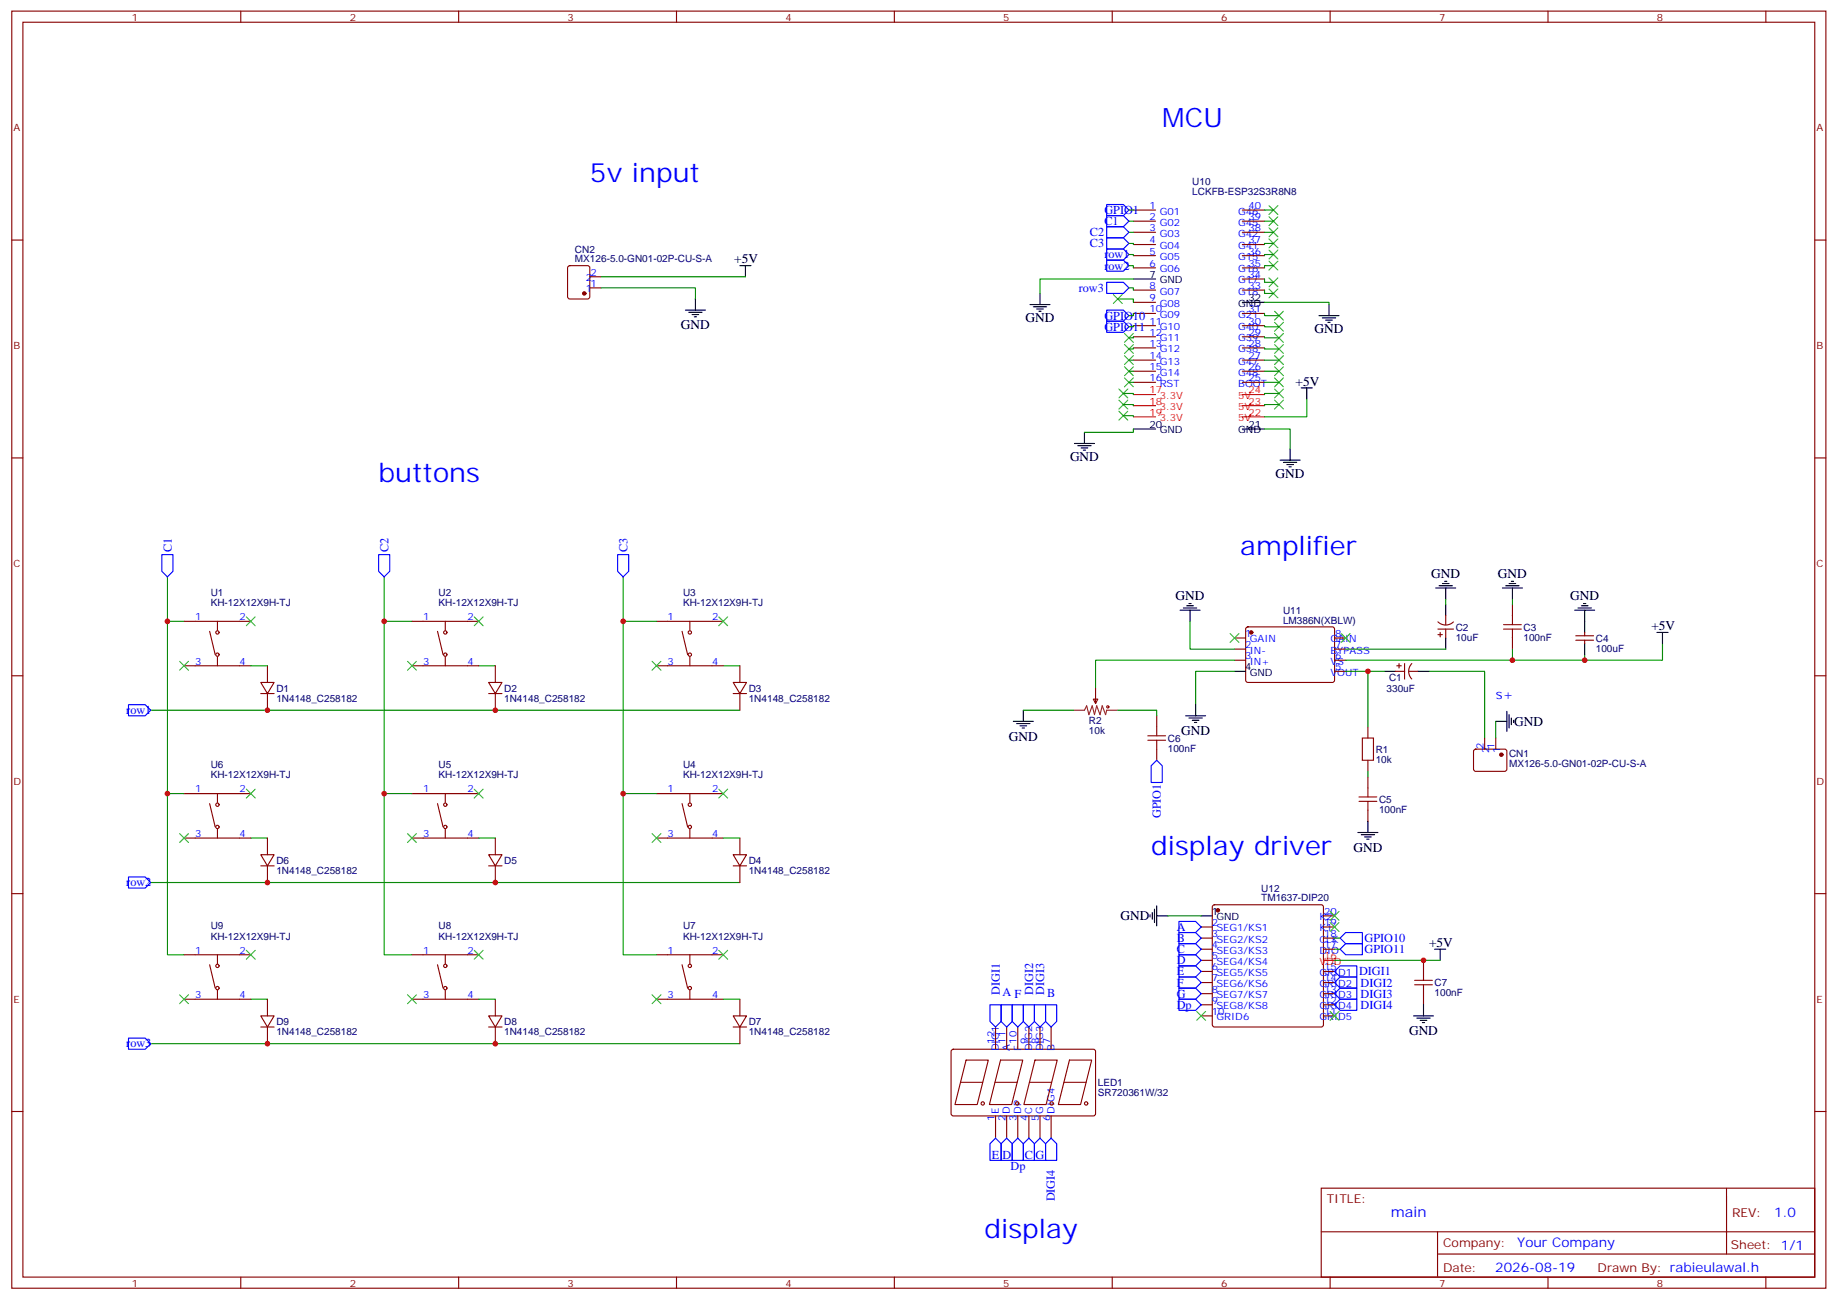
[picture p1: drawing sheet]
<svg xmlns="http://www.w3.org/2000/svg" width="583mm" height="413mm" viewBox="0 0 583 413" stroke-linecap="round" stroke-linejoin="round" font-family="sans-serif">
<g fill="none" stroke="#870000" stroke-width=".35">
<path d="M3.7 3.5h575.8v405.4h-575.8zM7.3 7.1h568.6v398.2h-568.6zM76.4 3.5v3.6M145.6 3.5v3.6M214.7 3.5v3.6M283.8 3.5v3.6M353 3.5v3.6M422.1 3.5v3.6M491.3 3.5v3.6M560.4 3.5v3.6M3.7 76.2h3.6M359.7 66.7h7"/>
<path d="M359.7 70.2h7M359.7 73.7h7M359.7 77.6h7M394.3 66.7h7M394.3 70.2h7M394.3 73.7h7M394.3 77.6h7M575.9 76.2h3.6M180.4 84.5l.4-.2h5.7l.6 .4 .1 9.5-.5 .6-5.9 .1-.6-.5-.1-9.4zM187.2 91.4h3.5M187.2 87.8h3.5M359.7 81.1h7"/>
<path d="M359.7 85h7M359.7 92.1h7M359.7 96h7M359.7 99.5h7M394.3 81.1h7M394.3 85h7M394.3 92.1h7M394.3 99.5h7M394.3 88.5h7M359.7 103.4h7M359.7 106.9h7M359.7 110.4h7"/>
<path d="M359.7 114.3h7M359.7 117.8h7M394.3 103.4h7M394.3 106.9h7M394.3 110.4h7M394.3 114.3h7M394.3 117.8h7M359.7 121.4h7M394.3 121.4h7M3.7 145.3h3.6M575.9 145.3h3.6M58.4 197.2h21.2"/>
<path d="M69 197.2v2.8M130.7 197.2h21.2M141.3 197.2v2.8M208.4 197.2h21.1M218.9 197.2v2.8M395.6 199.2l.4-.2h27.1l.4 .7v16.5l-.7 .4-27-.1-.5-.6v-16.2zM456.3 197.4a3.5 3.5 0 0 0 5 0M456.4 199.7h4.9M458.8 195.4v2.9M458.8 199.7v2.8M480 191.9v3.5M3.7 214.5h3.6"/>
<path d="M58.4 211.3h21.2M66.5 200.4l1.8 7.4M69 208.5v2.8M82.8 216.6h4.2l-2.1 3.5zM84.9 211.3v5.3M130.7 211.3h21.2M138.9 200.4l1.7 7.4M141.3 208.5v2.8M155.1 216.6h4.2l-2.1 3.5zM157.2 211.3v5.3M208.4 211.3h21.1M216.5 200.4l1.7 7.4"/>
<path d="M218.9 208.5v2.8M232.7 216.6h4.2l-2.1 3.5zM234.8 211.3v5.3M347.7 218.4v4.9M391.8 202.5h3.5M391.8 206h3.5M391.8 209.6h3.5M423.5 202.5h3.6M423.5 206h3.6M423.5 209.6h3.6M423.5 213.1h3.6M442.9 213.1h2.9"/>
<path d="M443.3 211.3h1.4M444 210.6v1.4M445.8 210.6v4.9M447.2 213.1h2.8M448.1 210.6a3.5 3.5 0 0 0-.1 4.9M456.4 201.4h1.4M457.1 200.7v1.4M480 202.5v3.5M500.1 203.2h5.6M500.1 201.8h5.6M502.9 200.7v1.1M502.9 203.2v1.1"/>
<path d="M575.9 214.5h3.6M82.8 220.1h4.2M84.9 220.1v5.3M155.1 220.1h4.2M157.2 220.1v5.3M232.7 220.1h4.2M234.8 220.1v5.3M347 221.9h1.4l-.7 1.4zM367.1 227.2v3.5M367.1 237.8v3.5M434.1 230.7v3.5M467.9 238l.4-.2h9.5l.4 .7v5.9l-.7 .4h-9.4l-.5-.7v-5.6z"/>
<path d="M471.2 234.2v3.6M474.7 234.2v3.6M58.4 251.9h21.2M66.5 255.1l1.8 7.4M69 251.9v2.8M130.7 251.9h21.2M138.9 255.1l1.7 7.4M141.3 251.9v2.8M208.4 251.9h21.1M216.5 255.1l1.7 7.4M218.9 251.9v2.8M434.1 241.3v3.5"/>
<path d="M434.1 246.6v3.5M434.1 257.2v3.5M58.4 266h21.2M69 263.2v2.8M82.8 271.3h4.2l-2.1 3.5zM82.8 274.8h4.2M84.9 266v5.3M84.9 274.8v5.3M130.7 266h21.2M141.3 263.2v2.8M155.1 271.3h4.2l-2.1 3.5zM155.1 274.8h4.2"/>
<path d="M157.2 266v5.3M157.2 274.8v5.3M208.4 266h21.1M218.9 263.2v2.8M232.7 271.3h4.2l-2.1 3.5zM232.7 274.8h4.2M234.8 266v5.3M234.8 274.8v5.3M3.7 283.6h3.6M381.2 294.2h3.5M381.2 297.7h3.5M385 287.4l.4-.2h33.9l.5 .2 .2 .5v37.4l-.2 .5-.5 .2h-33.9l-.5-.3-.2-.4v-37.4z"/>
<path d="M420 294.2h3.5M420 297.7h3.5M420 290.7h3.5M575.9 283.6h3.6M58.4 317.1h21.2M58.4 303h21.2M66.5 306.2l1.8 7.4M69 303v2.9M69 314.3v2.8M84.9 317.1v5.3M130.7 317.1h21.2M130.7 303h21.2"/>
<path d="M138.9 306.2l1.7 7.4M141.3 303v2.9M141.3 314.3v2.8M157.2 317.1v5.3M208.4 317.1h21.1M208.4 303h21.1M216.5 306.2l1.7 7.4M218.9 303v2.9M218.9 314.3v2.8M234.8 317.1v5.3M381.2 301.3h3.5M381.2 304.8h3.5"/>
<path d="M381.2 308.3h3.5M381.2 311.9h3.5M381.2 315.4h3.5M381.2 318.9h3.5M420 301.3h3.5M420 308.3h3.5M420 311.9h3.5M420 315.4h3.5M420 318.9h3.5M451.8 304.8v3.5M451.8 315.4v3.5M82.8 322.4h4.2l-2.1 3.6z"/>
<path d="M82.8 326h4.2M84.9 326v5.3M155.1 322.4h4.2l-2.1 3.6zM155.1 326h4.2M157.2 326v5.3M232.7 322.4h4.2l-2.1 3.6zM232.7 326h4.2M234.8 326v5.3M302.1 333.2l.4-.2 44.8 .1 .4 .6-.1 20.1-.6 .4-44.7-.1-.5-.6v-19.8zM306.6 336.5h7.1l-3.6 14.1h-7zM315.9 326v7M317.5 336.5h7.1l-3.5 14.1h-7.1z"/>
<path d="M319.5 326v7M323 326v7M326.5 326v7M328.5 336.5h7l-3.5 14.1h-7.1zM330.1 326v7M333.6 326v7M339.4 336.5h7.1l-3.6 14.1h-7zM381.2 322.4h3.5M420 322.4h3.5M3.7 352.8h3.6M304.8 343.5h7.1M315.8 343.5h7"/>
<path d="M315.9 354.2v7M319.5 354.2v7M323 354.2v7M326.5 354.2v7M326.7 343.5h7.1M330.1 354.2v7M333.6 354.2v7M337.6 343.5h7.1M575.9 352.8h3.6M419.3 377.1h156.6v28.2h-156.6zM547.9 377.1v20.9M419.3 391h156.5"/>
<path d="M456.2 398h119.6M456.2 391v14.1M76.4 405.3v3.6M145.6 405.3v3.6M214.7 405.3v3.6M283.8 405.3v3.6M353 405.3v3.6M422.1 405.3v3.6M491.3 405.3v3.6M560.4 405.3v3.6"/>
<circle cx="69" cy="200.7" r=".53"/>
<circle cx="69" cy="207.8" r=".53"/>
<circle cx="141.3" cy="200.7" r=".53"/>
<circle cx="141.3" cy="207.8" r=".53"/>
<circle cx="218.9" cy="200.7" r=".53"/>
<circle cx="218.9" cy="207.8" r=".53"/>
<circle cx="69" cy="255.4" r=".53"/>
<circle cx="141.3" cy="255.4" r=".53"/>
<circle cx="218.9" cy="255.4" r=".53"/>
<circle cx="69" cy="262.5" r=".53"/>
<circle cx="141.3" cy="262.5" r=".53"/>
<circle cx="218.9" cy="262.5" r=".53"/>
<circle cx="69" cy="306.6" r=".53"/>
<circle cx="69" cy="313.6" r=".53"/>
<circle cx="141.3" cy="313.6" r=".53"/>
<circle cx="141.3" cy="306.6" r=".53"/>
<circle cx="218.9" cy="306.6" r=".53"/>
<circle cx="218.9" cy="313.6" r=".53"/>
<circle cx="311.9" cy="350.2" r=".53"/>
<circle cx="322.8" cy="350.2" r=".53"/>
<circle cx="333.8" cy="350.2" r=".53"/>
<circle cx="344.7" cy="350.2" r=".53"/>
</g>
<g fill="none" stroke="#008700" stroke-width=".35">
<path d="M358.3 77.3h1.4v.3M358.3 73.7h1.4M358.3 70.2h1.4M358.3 66.7h1.4M401.3 73.7h2.8M401.3 70.2h2.8M401.3 66.7h2.8M404.1 77.3h-2.8v.3M190.7 91.4h30v3.5M190.7 87.8h45.9M354.8 94.9h4.9v1.1M358.3 80.8h1.4v.3"/>
<path d="M358.3 84.3h1.4v.7M358.3 91.4h1.4v.7M359.7 88.5h-29.6v4.6M359.7 99.5v.7h-1.4M401.3 96h20.5v.7M401.3 88.5v1.1h2.8M401.3 92.1v1h2.8M401.3 99.5v.7h4.6M404.1 80.8h-2.8v.3M404.1 84.3h-2.8v.7M358.3 117.8h1.4M358.3 114.3h1.4"/>
<path d="M359.7 103.4v.3h-1.4M359.7 110.4v.4h-1.4M359.7 106.9v.3h-1.4M401.3 103.4v.3h4.6M401.3 106.9v.3h4.6M401.3 110.4v.4h4.6M401.3 117.8h4.6M401.3 114.3h4.6M356.5 124.9h3.2v.3M356.5 128.4h3.2v.4M356.5 131.9h3.2v.4M358.3 121.4h1.4"/>
<path d="M359.7 136.2v1h-15.5M401.3 136.2h8.1v6.3M401.3 121.4h4.6M405.9 124.9h-4.6v.3M405.9 128.4h-4.6v.4M414.7 126.6v5.7h-13.4M53.1 183.1v14.1M58.4 197.2h-5.3v105.8h5.3M121.9 183.1v14.1M130.7 197.2h-8.8v105.8h8.8M197.8 183.1v14.1M208.4 197.2h-10.6v105.8h10.6"/>
<path d="M377.7 197.2v8.8h14.1M458.8 190.1v1.8M480 190.1v1.8M79.6 211.3h5.3M151.9 211.3h5.3M229.5 211.3h5.3M391.8 213.1h-12.4v10.6M391.8 209.6h-44.1v8.8M427.1 213.1h12.3M427.1 206h31.7M434.1 213.1v17.6M453.5 213.1h17.7v21.1"/>
<path d="M480 206v3.6h-52.9M502.9 207.8v1.8h-22.9M527.6 204.3v5.3h-24.7M47.8 225.4h187M324.8 225.4h15.8M354.8 225.4h12.3v1.8M474.7 229v5.2M53.1 251.9h5.3M121.9 251.9h8.8M197.8 251.9h10.6M434.1 244.8v1.8M79.6 266h5.3"/>
<path d="M151.9 266h5.3M229.5 266h5.3M47.8 280.1h187M370.6 290.7h10.6M423.5 297.7h1.8M79.6 317.1h5.3M151.9 317.1h5.3M229.5 317.1h5.3M423.5 304.8h33.6M423.5 301.3h1.8M47.8 331.3h187"/>
</g>
<g fill="none" stroke="#00f" stroke-width=".35">
<path d="M351.2 64.9h5.3l1.8 1.8-1.8 1.7h-5.3zM351.2 68.4h5.3l1.8 1.8-1.8 1.8h-5.3zM351.2 72h5.3l1.8 1.7-1.8 1.8h-5.3zM351.2 75.5h5.3l1.8 1.8-1.8 1.7h-5.3zM351.2 79h5.3l1.8 1.8-1.8 1.8h-5.3zM351.2 82.6h5.3l1.8 1.7-1.8 1.8h-5.3zM351.2 89.6h5.3l1.8 1.8-1.8 1.7h-5.3zM351.2 98.4h5.3l1.8 1.8-1.8 1.8h-5.3zM351.2 102h5.3l1.8 1.7-1.8 1.8h-5.3zM51.4 176h3.5v5.3l-1.8 1.8-1.7-1.8zM120.2 176h3.5v5.3l-1.8 1.8-1.7-1.8zM196 176h3.5v5.3l-1.7 1.8-1.8-1.8z"/>
<path d="M40.8 223.7h5.3l1.7 1.7-1.7 1.8h-5.3zM367.1 241.3l1.8 1.8v5.3h-3.6v-5.3zM40.8 278.3h5.3l1.7 1.8-1.7 1.8h-5.3zM374.2 292.5h5.2l1.8 1.7-1.8 1.8h-5.2zM374.2 296h5.2l1.8 1.7-1.8 1.8h-5.2zM374.2 299.5h5.2l1.8 1.8-1.8 1.7h-5.2zM425.3 297.7l1.8-1.7h5.3v3.5h-5.3zM314.2 318.9h3.5v5.3l-1.8 1.8-1.7-1.8zM317.7 318.9h3.5v5.3l-1.7 1.8-1.8-1.8zM321.2 318.9h3.6v5.3l-1.8 1.8-1.8-1.8zM324.8 318.9h3.5v5.3l-1.8 1.8-1.7-1.8zM328.3 318.9h3.5v5.3l-1.7 1.8-1.8-1.8z"/>
<path d="M331.8 318.9h3.6v5.3l-1.8 1.8-1.8-1.8zM374.2 303h5.2l1.8 1.8-1.8 1.8h-5.2zM374.2 306.6h5.2l1.8 1.7-1.8 1.8h-5.2zM374.2 310.1h5.2l1.8 1.8-1.8 1.7h-5.2zM374.2 313.6h5.2l1.8 1.8-1.8 1.7h-5.2zM374.2 317.1h5.2l1.8 1.8-1.8 1.8h-5.2zM423.5 308.3l1.8-1.7h5.3v3.5h-5.3zM423.5 311.9l1.8-1.8h5.3v3.5h-5.3zM423.5 315.4l1.8-1.8h5.3v3.5h-5.3zM423.5 318.9l1.8-1.8h5.3v3.6h-5.3zM425.3 301.3l1.8-1.8h5.3v3.5h-5.3zM40.8 329.5h5.3l1.7 1.8-1.7 1.7h-5.3z"/>
<path d="M315.9 361.2l1.8 1.8v5.3h-3.5v-5.3zM319.5 361.2l1.7 1.8v5.3h-3.5v-5.3zM323 361.2l1.8 1.8v5.3h-3.6v-5.3zM326.5 361.2l1.8 1.8v5.3h-3.5v-5.3zM330.1 361.2l1.7 1.8v5.3h-3.5v-5.3zM333.6 361.2l1.8 1.8v5.3h-3.6v-5.3z"/>
</g>
<g fill="none" stroke="#000" stroke-width=".35">
<path d="M217.5 98.4h6.4M218.6 99.1h4.2M219.6 99.8h2.2M220.7 94.9v3.5M234.8 84.3h3.5M236.6 84.3v3.5M326.9 96.7h6.3M327.9 97.4h4.3M329 98.1h2.1M329.7 98.8h.7M330.1 93.1v3.6M359.7 88.5h7"/>
<path d="M394.3 96h7M421.8 96.7v3.5M220.3 100.5h.8M418.6 100.2h6.4M419.7 100.9h4.2M420.7 101.6h2.1M421.4 102.3h.7M344.2 137.2v3.6M359.7 136.2h7M394.3 136.2h7M413 123.1h3.5M414.7 123.1v3.5"/>
<path d="M341 140.8h6.3M342.1 141.5h4.2M343.1 142.2h2.1M343.8 142.9h.7M406.3 146.1h6.3M407.3 146.8h4.3M408.4 147.5h2.1M409.1 148.2h.7M409.4 142.5v3.6M374.5 193.7h6.4M375.6 193h4.2M376.6 192.3h2.1"/>
<path d="M377.3 191.6h.7M377.7 193.7v3.5M455.6 186.6h6.4M456.7 185.9h4.2M457.8 185.2h2.1M458.5 184.5h.7M458.8 186.6v3.5M458.8 191.9v3.5M476.8 186.6h6.4M477.9 185.9h4.2M478.9 185.2h2.1M479.6 184.5h.7"/>
<path d="M480 186.6v3.5M499.7 193.7h6.4M500.8 193h4.2M501.9 192.3h2.1M502.6 191.6h.7M502.9 193.7v7M391.8 213.1h3.5M439.4 213.1h3.5M450 213.1h3.5M458.8 202.5v3.5M502.9 204.3v3.5M525.9 200.7h3.5"/>
<path d="M527.6 200.7v3.6M321.6 229h6.3M322.7 229.7h4.2M323.7 230.4h2.1M324.4 231.1h.7M324.8 225.4v3.6M376.3 227.2h6.3M377.3 227.9h4.3M378.4 228.6h2.1M379.1 229.3h.7M379.4 223.7v3.5M474.7 229h3.5"/>
<path d="M478.2 225.8v6.3M478.9 226.8v4.3M479.6 227.9v2.1M480.3 228.6v.7M431 264.2h6.3M432 264.9h4.2M433.1 265.6h2.1M433.8 266.3h.7M434.1 260.7v3.5M365 290.3v.7M365.7 289.6v2.1M366.4 288.6v4.2"/>
<path d="M367.1 290.7h3.5M367.1 287.5v6.4M381.2 290.7h3.5M451.8 318.9v3.5M455.3 301.3h3.5M457.1 301.3v3.5M448.6 322.4h6.3M449.7 323.1h4.2M450.7 323.8h2.1M451.4 324.6h.7"/>
</g>
<path d="M359.7 125.2h7M359.7 128.8h7M359.7 132.3h7M394.3 125.2h7M394.3 128.8h7M394.3 132.3h7M420 304.8h3.5" fill="none" stroke="#f00" stroke-width=".35"/>
<g fill="#870000" stroke="#870000" stroke-width=".35">
<circle cx="397.1" cy="200.7" r=".53"/>
<circle cx="386.5" cy="288.9" r=".53"/>
<circle cx="476.5" cy="239.5" r=".53"/>
<circle cx="185.4" cy="93.1" r=".53"/>
</g>
<g fill="none" stroke="#3c3" stroke-width=".35">
<path d="M402.7 79.4l2.9 2.8M402.7 75.8l2.9 2.9M402.7 72.3l2.9 2.8M402.7 68.8l2.9 2.8M402.7 65.3l2.9 2.8M405.6 75.8l-2.9 2.9M405.6 79.4l-2.9 2.8M405.6 72.3l-2.9 2.8M405.6 68.8l-2.9 2.8M405.6 65.3l-2.9 2.8M353.3 93.5l2.9 2.8M356.2 93.5l-2.9 2.8"/>
<path d="M402.7 91.7l2.9 2.8M402.7 88.2l2.9 2.8M402.7 82.9l2.9 2.8M404.5 98.8l2.8 2.8M405.6 82.9l-2.9 2.8M405.6 91.7l-2.9 2.8M405.6 88.2l-2.9 2.8M407.3 98.8l-2.8 2.8M356.9 109.4l2.8 2.8M356.9 112.9l2.8 2.8M356.9 116.4l2.8 2.8M356.9 105.8l2.8 2.9"/>
<path d="M356.9 119.9l2.8 2.9M359.7 109.4l-2.8 2.8M359.7 112.9l-2.8 2.8M359.7 116.4l-2.8 2.8M359.7 105.8l-2.8 2.9M359.7 119.9l-2.8 2.9M404.5 119.9l2.8 2.9M404.5 116.4l2.8 2.8M404.5 112.9l2.8 2.8M404.5 109.4l2.8 2.8M404.5 105.8l2.8 2.9M404.5 102.3l2.8 2.8"/>
<path d="M407.3 119.9l-2.8 2.9M407.3 116.4l-2.8 2.8M407.3 112.9l-2.8 2.8M407.3 109.4l-2.8 2.8M407.3 105.8l-2.8 2.9M407.3 102.3l-2.8 2.8M355.1 123.5l2.8 2.8M355.1 127l2.8 2.8M355.1 130.5l2.8 2.9M357.9 123.5l-2.8 2.8M357.9 127l-2.8 2.8M357.9 130.5l-2.8 2.9"/>
<path d="M404.5 127l2.8 2.8M404.5 123.5l2.8 2.8M407.3 127l-2.8 2.8M407.3 123.5l-2.8 2.8M78.2 195.8l2.8 2.8M81 195.8l-2.8 2.8M150.5 195.8l2.8 2.8M153.3 195.8l-2.8 2.8M228.1 195.8l2.8 2.8M230.9 195.8l-2.8 2.8M57 209.9l2.8 2.8M59.8 209.9l-2.8 2.8"/>
<path d="M129.3 209.9l2.9 2.8M132.2 209.9l-2.9 2.8M206.9 209.9l2.9 2.8M209.8 209.9l-2.9 2.8M390.4 201.1l2.8 2.8M393.2 201.1l-2.8 2.8M425.7 201.1l2.8 2.8M428.5 201.1l-2.8 2.8M78.2 250.5l2.8 2.8M81 250.5l-2.8 2.8M150.5 250.5l2.8 2.8M153.3 250.5l-2.8 2.8"/>
<path d="M228.1 250.5l2.8 2.8M230.9 250.5l-2.8 2.8M57 264.6l2.8 2.8M59.8 264.6l-2.8 2.8M129.3 264.6l2.9 2.8M132.2 264.6l-2.9 2.8M206.9 264.6l2.9 2.8M209.8 264.6l-2.9 2.8M422.1 289.3l2.9 2.8M422.1 292.8l2.9 2.8M425 289.3l-2.9 2.8M425 292.8l-2.9 2.8"/>
<path d="M57 315.7l2.8 2.9M59.8 315.7l-2.8 2.9M78.2 301.6l2.8 2.8M81 301.6l-2.8 2.8M129.3 315.7l2.9 2.9M132.2 315.7l-2.9 2.9M150.5 301.6l2.8 2.8M153.3 301.6l-2.8 2.8M206.9 315.7l2.9 2.9M209.8 315.7l-2.9 2.9M228.1 301.6l2.8 2.8M230.9 301.6l-2.8 2.8"/>
<path d="M379.8 321l2.8 2.8M382.6 321l-2.8 2.8M422.1 321l2.9 2.8M425 321l-2.9 2.8"/>
</g>
<g fill="none" stroke="#a10000" stroke-width=".35">
<path d="M477.2 199.7h5.6M477.2 198.3h5.6M480 195.4v2.9M480 199.7v2.8M364.3 234.9h5.6M364.3 233.5h5.6M367.1 230.7v2.8M367.1 234.9v2.9M432.4 234.2h3.5v7.1h-3.5zM431.3 254.4h5.7M431.3 252.9h5.7M434.1 250.1v2.8"/>
<path d="M434.1 254.4v2.8M448.9 312.6h5.7M448.9 311.1h5.7M451.8 308.3v2.8M451.8 312.6v2.8"/>
<circle cx="351.6" cy="224.4" r=".35"/>
</g>
<path d="M340.6 225.4h3.6l.7-1.4 .7 2.8 1-2.8 .7 2.8 .8-2.8 1 2.8 .7-2.8 1.1 2.8 .3-1.4h3.6" fill="none" stroke="#8c2424" stroke-width=".35"/>
<g fill="#c00">
<circle cx="84.9" cy="225.4" r=".88"/>
<circle cx="157.2" cy="225.4" r=".88"/>
<circle cx="157.2" cy="280.1" r=".88"/>
<circle cx="84.9" cy="280.1" r=".88"/>
<circle cx="157.2" cy="331.3" r=".88"/>
<circle cx="84.9" cy="331.3" r=".88"/>
<circle cx="53.1" cy="251.9" r=".88"/>
<circle cx="53.1" cy="197.2" r=".88"/>
<circle cx="121.9" cy="251.9" r=".88"/>
<circle cx="197.8" cy="251.9" r=".88"/>
<circle cx="121.9" cy="197.2" r=".88"/>
<circle cx="197.8" cy="197.2" r=".88"/>
<circle cx="480" cy="209.5" r=".88"/>
<circle cx="502.9" cy="209.5" r=".88"/>
<circle cx="434.1" cy="213.1" r=".88"/>
<circle cx="451.8" cy="304.8" r=".88"/>
</g>
<g font-size="8.5" fill="#00f">
<text x="368.9" y="40.2">MCU</text>
<text x="187.2" y="57.9">5v input</text>
<text x="120.2" y="153.1">buttons</text>
<text x="393.6" y="176">amplifier</text>
<text x="365.3" y="271.3">display driver</text>
<text x="312.4" y="393">display</text>
</g>
<text font-size="4.6" fill="#00f" x="441.4" y="386.1">main</text>
<g font-size="4.2">
<text x="233" y="83.6">+5V</text>
<text x="216.1" y="104.5">GND</text>
<text x="325.5" y="102.3">GND</text>
<text x="417.2" y="105.8">GND</text>
<text x="411.2" y="122.4">+5V</text>
<text x="339.6" y="146.4">GND</text>
<text x="404.8" y="151.7">GND</text>
<text x="454.2" y="183.4">GND</text>
<text x="475.4" y="183.4">GND</text>
<text x="373.1" y="190.4">GND</text>
<text x="498.3" y="190.4">GND</text>
<text x="524.1" y="200">+5V</text>
<text x="374.9" y="233.3">GND</text>
<text x="480.5" y="230.4">GND</text>
<text x="320.2" y="235">GND</text>
<text x="429.5" y="270.3">GND</text>
<text x="355.6" y="292.1">GND</text>
<text x="453.5" y="300.6">+5V</text>
<text x="447.2" y="328.5">GND</text>
</g>
<g font-size="4.2" fill="#00f">
<text x="474.7" y="221.9">s+</text>
<text x="563.1" y="386.4">1.0</text>
<text x="481.5" y="395.9">Your Company</text>
<text x="474.6" y="403.7">2026-08-19</text>
</g>
<g font-size="3.9" fill="#00f">
<text x="350.5" y="67.9">GPIO1</text>
<text x="350.5" y="71.5">C1</text>
<text x="345.9" y="75">C2</text>
<text x="345.9" y="78.5">C3</text>
<text x="350.5" y="82">row1</text>
<text x="350.5" y="85.6">row2</text>
<text x="342.4" y="92.6">row3</text>
<text x="350.5" y="101.4">GPIO10</text>
<text x="350.5" y="105">GPIO11</text>
<text x="54.5" y="175.2" transform="rotate(-90 54.5 175.2)">C1</text>
<text x="123.3" y="175.2" transform="rotate(-90 123.3 175.2)">C2</text>
<text x="199.1" y="175.2" transform="rotate(-90 199.1 175.2)">C3</text>
<text x="40.1" y="226.7">row1</text>
<text x="368.4" y="259.7" transform="rotate(-90 368.4 259.7)">GPIO1</text>
<text x="40.1" y="281.3">row2</text>
<text x="373.5" y="295.5">A</text>
<text x="373.5" y="299">B</text>
<text x="433.1" y="299">GPIO10</text>
<text x="373.5" y="302.5">C</text>
<text x="433.1" y="302.5">GPIO11</text>
<text x="373.5" y="306.1">D</text>
<text x="373.5" y="309.6">E</text>
<text x="431.3" y="309.6">DIGI1</text>
<text x="317.3" y="315.7" transform="rotate(-90 317.3 315.7)">DIGI1</text>
<text x="318.1" y="316.3">A F</text>
<text x="327.9" y="315.7" transform="rotate(-90 327.9 315.7)">DIGI2</text>
<text x="331.4" y="315.7" transform="rotate(-90 331.4 315.7)">DIGI3</text>
<text x="332.3" y="316.4">B</text>
<text x="373.5" y="313.1">F</text>
<text x="373.5" y="316.6">G</text>
<text x="431.8" y="313.1">DIGI2</text>
<text x="431.8" y="316.6">DIGI3</text>
<text x="373.5" y="320.2">Dp</text>
<text x="431.8" y="320.2">DIGI4</text>
<text x="40.1" y="332.4">row3</text>
<text x="314.8" y="367.8">E</text>
<text x="318.1" y="367.8">D</text>
<text x="320.7" y="371.3">Dp</text>
<text x="325.3" y="367.8">C</text>
<text x="328.7" y="367.8">G</text>
<text x="334.8" y="381.3" transform="rotate(-90 334.8 381.3)">DIGI4</text>
</g>
<g font-size="3.9" fill="#800">
<text x="421.1" y="381.7">TITLE:</text>
<text x="549.7" y="386.4">REV:</text>
<text x="458" y="395.9">Company:</text>
<text x="549.4" y="396.5">Sheet: 1/1</text>
<text x="458" y="403.6">Date:</text>
<text x="507" y="403.7">Drawn By: rabieulawal.h</text>
</g>
<g font-size="3.2" fill="#800">
<text x="41.8" y="6.5">1</text>
<text x="111" y="6.5">2</text>
<text x="180.1" y="6.5">3</text>
<text x="249.3" y="6.5">4</text>
<text x="318.4" y="6.5">5</text>
<text x="387.6" y="6.5">6</text>
<text x="456.7" y="6.5">7</text>
<text x="525.9" y="6.5">8</text>
<text x="4.3" y="41.6">A</text>
<text x="576.5" y="41.6">A</text>
<text x="4.3" y="110.8">B</text>
<text x="576.5" y="110.8">B</text>
<text x="4.3" y="179.9">C</text>
<text x="576.5" y="179.9">C</text>
<text x="4.3" y="249.1">D</text>
<text x="576.5" y="249.1">D</text>
<text x="4.3" y="318.2">E</text>
<text x="576.5" y="318.2">E</text>
<text x="41.8" y="408.3">1</text>
<text x="111" y="408.3">2</text>
<text x="180.1" y="408.3">3</text>
<text x="249.3" y="408.3">4</text>
<text x="318.4" y="408.3">5</text>
<text x="387.6" y="408.3">6</text>
<text x="456.7" y="408.3">7</text>
<text x="525.9" y="408.3">8</text>
</g>
<g font-size="3.2" fill="#000080">
<text x="378.4" y="58.7">U10</text>
<text x="378.4" y="61.9">LCKFB-ESP32S3R8N8</text>
<text x="182.5" y="83.3">MX126-5.0-GN01-02P-CU-S-A</text>
<text x="182.5" y="80.2">CN2</text>
<text x="66.9" y="189.1">U1</text>
<text x="139.2" y="189.1">U2</text>
<text x="216.8" y="189.1">U3</text>
<text x="66.9" y="192.4">KH-12X12X9H-TJ</text>
<text x="139.2" y="192.4">KH-12X12X9H-TJ</text>
<text x="216.8" y="192.4">KH-12X12X9H-TJ</text>
<text x="407.2" y="197.9">LM386N(XBLW)</text>
<text x="407.2" y="194.9">U11</text>
<text x="462" y="203.3">10uF</text>
<text x="462" y="200.1">C2</text>
<text x="483.5" y="203.3">100nF</text>
<text x="483.5" y="200.1">C3</text>
<text x="506.4" y="203.6">C4</text>
<text x="506.4" y="206.8">100uF</text>
<text x="440.8" y="216">C1</text>
<text x="87.7" y="219.5">D1</text>
<text x="160" y="219.5">D2</text>
<text x="237.6" y="219.5">D3</text>
<text x="440" y="219.5">330uF</text>
<text x="87.7" y="222.7">1N4148_C258182</text>
<text x="160" y="222.7">1N4148_C258182</text>
<text x="237.6" y="222.7">1N4148_C258182</text>
<text x="345.6" y="233.1">10k</text>
<text x="345.6" y="229.9">R2</text>
<text x="370.6" y="238.6">100nF</text>
<text x="370.6" y="235.4">C6</text>
<text x="436.6" y="239">R1</text>
<text x="66.9" y="243.8">U6</text>
<text x="139.2" y="243.8">U5</text>
<text x="216.8" y="243.8">U4</text>
<text x="436.6" y="242.1">10k</text>
<text x="478.9" y="243.5">MX126-5.0-GN01-02P-CU-S-A</text>
<text x="478.9" y="240.3">CN1</text>
<text x="66.9" y="247">KH-12X12X9H-TJ</text>
<text x="139.2" y="247">KH-12X12X9H-TJ</text>
<text x="216.8" y="247">KH-12X12X9H-TJ</text>
<text x="437.7" y="258">100nF</text>
<text x="437.7" y="254.8">C5</text>
<text x="87.7" y="274.2">D6</text>
<text x="160" y="274.2">D5</text>
<text x="237.6" y="274.2">D4</text>
<text x="87.7" y="277.4">1N4148_C258182</text>
<text x="237.6" y="277.4">1N4148_C258182</text>
<text x="400.3" y="286.1">TM1637-DIP20</text>
<text x="400.3" y="283">U12</text>
<text x="66.9" y="298.2">KH-12X12X9H-TJ</text>
<text x="66.9" y="295">U9</text>
<text x="139.2" y="298.2">KH-12X12X9H-TJ</text>
<text x="139.2" y="295">U8</text>
<text x="216.8" y="298.2">KH-12X12X9H-TJ</text>
<text x="216.8" y="295">U7</text>
<text x="455.3" y="316.2">100nF</text>
<text x="455.3" y="313">C7</text>
<text x="87.7" y="328.5">1N4148_C258182</text>
<text x="87.7" y="325.3">D9</text>
<text x="160" y="328.5">1N4148_C258182</text>
<text x="160" y="325.3">D8</text>
<text x="237.6" y="328.5">1N4148_C258182</text>
<text x="237.6" y="325.3">D7</text>
<text x="348.4" y="348">SR720361W/32</text>
<text x="348.4" y="344.7">LED1</text>
</g>
<g font-size="3.2" fill="#00f">
<text x="364.8" y="66.3">1</text>
<text x="364.8" y="69.9">2</text>
<text x="368.1" y="68.1">G01</text>
<text x="368.1" y="71.6">G02</text>
<text x="393" y="68.1">G46</text>
<text x="393" y="71.6">G45</text>
<text x="396.2" y="66.3">40</text>
<text x="396.2" y="69.9">39</text>
<text x="364.8" y="73.4">3</text>
<text x="364.8" y="77.3">4</text>
<text x="368.1" y="75.1">G03</text>
<text x="393" y="75.1">G42</text>
<text x="396.2" y="73.4">38</text>
<text x="396.2" y="77.3">37</text>
<text x="364.8" y="80.8">5</text>
<text x="368.1" y="79">G04</text>
<text x="368.1" y="82.6">G05</text>
<text x="393" y="79">G41</text>
<text x="393" y="82.6">G15</text>
<text x="396.2" y="80.8">36</text>
<text x="185.9" y="89.3">2</text>
<text x="187.4" y="87.5">2</text>
<text x="364.8" y="84.7">6</text>
<text x="368.1" y="86.4">G06</text>
<text x="393" y="86.4">G16</text>
<text x="393" y="90">G17</text>
<text x="396.2" y="84.7">35</text>
<text x="396.2" y="88.2">34</text>
<text x="185.9" y="92.8">1</text>
<text x="187.4" y="91">1</text>
<text x="364.8" y="91.7">8</text>
<text x="364.8" y="95.6">9</text>
<text x="368.1" y="93.5">G07</text>
<text x="393" y="93.5">G18</text>
<text x="396.2" y="91.7">33</text>
<text x="364.8" y="99.1">10</text>
<text x="368.1" y="97.4">G08</text>
<text x="368.1" y="100.9">G09</text>
<text x="393" y="100.9">G21</text>
<text x="396.2" y="99.1">31</text>
<text x="364.8" y="103">11</text>
<text x="364.8" y="106.5">12</text>
<text x="368.1" y="104.8">G10</text>
<text x="393" y="104.8">G40</text>
<text x="396.2" y="103">30</text>
<text x="396.2" y="106.5">29</text>
<text x="364.8" y="110.1">13</text>
<text x="364.8" y="113.9">14</text>
<text x="368.1" y="108.3">G11</text>
<text x="368.1" y="111.8">G12</text>
<text x="393" y="108.3">G39</text>
<text x="393" y="111.8">G38</text>
<text x="396.2" y="110.1">28</text>
<text x="396.2" y="113.9">27</text>
<text x="364.8" y="117.5">15</text>
<text x="368.1" y="115.7">G13</text>
<text x="368.1" y="119.2">G14</text>
<text x="393" y="115.7">G47</text>
<text x="393" y="119.2">G48</text>
<text x="396.2" y="117.5">26</text>
<text x="364.8" y="121">16</text>
<text x="368.1" y="122.8">RST</text>
<text x="393" y="122.8">BOOT</text>
<text x="396.2" y="121">25</text>
<text x="61.9" y="196.8">1</text>
<text x="76.1" y="196.8">2</text>
<text x="134.3" y="196.8">1</text>
<text x="148.4" y="196.8">2</text>
<text x="211.9" y="196.8">1</text>
<text x="226" y="196.8">2</text>
<text x="395.1" y="202.1">1</text>
<text x="396.6" y="203.9">GAIN</text>
<text x="422.2" y="203.9">GAIN</text>
<text x="423.7" y="202.1">8</text>
<text x="395.1" y="205.7">2</text>
<text x="395.1" y="209.2">3</text>
<text x="396.6" y="207.4">IN-</text>
<text x="422.2" y="207.4">BYPASS</text>
<text x="423.7" y="209.2">6</text>
<text x="423.7" y="205.7">7</text>
<text x="61.9" y="211">3</text>
<text x="76.1" y="211">4</text>
<text x="134.3" y="211">3</text>
<text x="148.4" y="211">4</text>
<text x="211.9" y="211">3</text>
<text x="226" y="211">4</text>
<text x="396.6" y="211">IN+</text>
<text x="422.2" y="214.5">VOUT</text>
<text x="422.2" y="211">VS</text>
<text x="423.7" y="212.7">5</text>
<text x="470.8" y="237.6" transform="rotate(-90 470.8 237.6)">2</text>
<text x="472.6" y="239.1" transform="rotate(-90 472.6 239.1)">2</text>
<text x="474.3" y="237.6" transform="rotate(-90 474.3 237.6)">1</text>
<text x="476.1" y="239.1" transform="rotate(-90 476.1 239.1)">1</text>
<text x="61.9" y="251.5">1</text>
<text x="76.1" y="251.5">2</text>
<text x="134.3" y="251.5">1</text>
<text x="148.4" y="251.5">2</text>
<text x="211.9" y="251.5">1</text>
<text x="226" y="251.5">2</text>
<text x="61.9" y="265.6">3</text>
<text x="76.1" y="265.6">4</text>
<text x="134.3" y="265.6">3</text>
<text x="148.4" y="265.6">4</text>
<text x="211.9" y="265.6">3</text>
<text x="226" y="265.6">4</text>
<text x="384.6" y="293.9">2</text>
<text x="418.7" y="292.1">K2</text>
<text x="420.2" y="293.9">19</text>
<text x="420.2" y="290.3">20</text>
<text x="384.6" y="297.4">3</text>
<text x="386" y="295.6">SEG1/KS1</text>
<text x="386" y="299.2">SEG2/KS2</text>
<text x="418.7" y="299.2">CLK</text>
<text x="418.7" y="295.6">K1</text>
<text x="420.2" y="297.4">18</text>
<text x="61.9" y="302.7">1</text>
<text x="76.1" y="302.7">2</text>
<text x="134.3" y="302.7">1</text>
<text x="148.4" y="302.7">2</text>
<text x="211.9" y="302.7">1</text>
<text x="226" y="302.7">2</text>
<text x="384.6" y="300.9">4</text>
<text x="384.6" y="304.4">5</text>
<text x="386" y="302.7">SEG3/KS3</text>
<text x="418.7" y="302.7">DIO</text>
<text x="420.2" y="300.9">17</text>
<text x="384.6" y="308">6</text>
<text x="384.6" y="311.5">7</text>
<text x="386" y="306.2">SEG4/KS4</text>
<text x="386" y="309.7">SEG5/KS5</text>
<text x="418.7" y="309.7">GRID1</text>
<text x="420.2" y="311.5">14</text>
<text x="420.2" y="308">15</text>
<text x="61.9" y="316.8">3</text>
<text x="76.1" y="316.8">4</text>
<text x="134.3" y="316.8">3</text>
<text x="148.4" y="316.8">4</text>
<text x="211.9" y="316.8">3</text>
<text x="226" y="316.8">4</text>
<text x="384.6" y="315">8</text>
<text x="386" y="313.3">SEG6/KS6</text>
<text x="386" y="316.8">SEG7/KS7</text>
<text x="418.7" y="316.8">GRID3</text>
<text x="418.7" y="313.3">GRID2</text>
<text x="420.2" y="315">13</text>
<text x="384.6" y="318.6">9</text>
<text x="384.6" y="322.1">10</text>
<text x="386" y="320.3">SEG8/KS8</text>
<text x="386" y="323.8">GRID6</text>
<text x="418.7" y="323.8">GRID5</text>
<text x="418.7" y="320.3">GRID4</text>
<text x="420.2" y="322.1">11</text>
<text x="420.2" y="318.6">12</text>
<text x="315.6" y="331.3" transform="rotate(-90 315.6 331.3)">12</text>
<text x="317" y="333.7" transform="rotate(-90 317 333.7)">DIG1</text>
<text x="319.1" y="331.3" transform="rotate(-90 319.1 331.3)">11</text>
<text x="320.5" y="333.7" transform="rotate(-90 320.5 333.7)">A</text>
<text x="322.7" y="331.3" transform="rotate(-90 322.7 331.3)">10</text>
<text x="324.1" y="333.7" transform="rotate(-90 324.1 333.7)">F</text>
<text x="326.2" y="331.3" transform="rotate(-90 326.2 331.3)">9</text>
<text x="327.6" y="333.7" transform="rotate(-90 327.6 333.7)">DIG2</text>
<text x="329.7" y="331.3" transform="rotate(-90 329.7 331.3)">8</text>
<text x="331.1" y="333.7" transform="rotate(-90 331.1 333.7)">DIG3</text>
<text x="333.2" y="331.3" transform="rotate(-90 333.2 331.3)">7</text>
<text x="334.6" y="333.7" transform="rotate(-90 334.6 333.7)">B</text>
<text x="317" y="353.5" transform="rotate(-90 317 353.5)">E</text>
<text x="320.5" y="353.5" transform="rotate(-90 320.5 353.5)">D</text>
<text x="324.1" y="353.5" transform="rotate(-90 324.1 353.5)">DP</text>
<text x="327.6" y="353.5" transform="rotate(-90 327.6 353.5)">C</text>
<text x="331.1" y="353.5" transform="rotate(-90 331.1 353.5)">G</text>
<text x="334.6" y="353.5" transform="rotate(-90 334.6 353.5)">DIG4</text>
<text x="315.6" y="356" transform="rotate(-90 315.6 356)">1</text>
<text x="319.1" y="356" transform="rotate(-90 319.1 356)">2</text>
<text x="322.7" y="356" transform="rotate(-90 322.7 356)">3</text>
<text x="326.2" y="356" transform="rotate(-90 326.2 356)">4</text>
<text x="329.7" y="356" transform="rotate(-90 329.7 356)">5</text>
<text x="333.2" y="356" transform="rotate(-90 333.2 356)">6</text>
</g>
<g font-size="3.2">
<text x="364.8" y="88.2">7</text>
<text x="368.1" y="90">GND</text>
<text x="396.2" y="95.6">32</text>
<text x="393" y="97.4">GND</text>
<text x="364.8" y="135.8">20</text>
<text x="368.1" y="137.6">GND</text>
<text x="393" y="137.6">GND</text>
<text x="396.2" y="135.8">21</text>
<text x="395.1" y="212.7">4</text>
<text x="396.6" y="214.5">GND</text>
<text x="384.6" y="290.3">1</text>
<text x="386" y="292.1">GND</text>
</g>
<g font-size="3.2" fill="#f00">
<text x="364.8" y="124.9">17</text>
<text x="396.2" y="124.9">24</text>
<text x="364.8" y="128.4">18</text>
<text x="364.8" y="131.9">19</text>
<text x="368.1" y="126.6">3.3V</text>
<text x="368.1" y="130.2">3.3V</text>
<text x="393" y="126.6">5V</text>
<text x="393" y="130.2">5V</text>
<text x="396.2" y="128.4">23</text>
<text x="396.2" y="131.9">22</text>
<text x="368.1" y="133.7">3.3V</text>
<text x="393" y="133.7">5V</text>
<text x="420.2" y="304.4">16</text>
<text x="418.7" y="306.2">VDD</text>
</g>
</svg>
